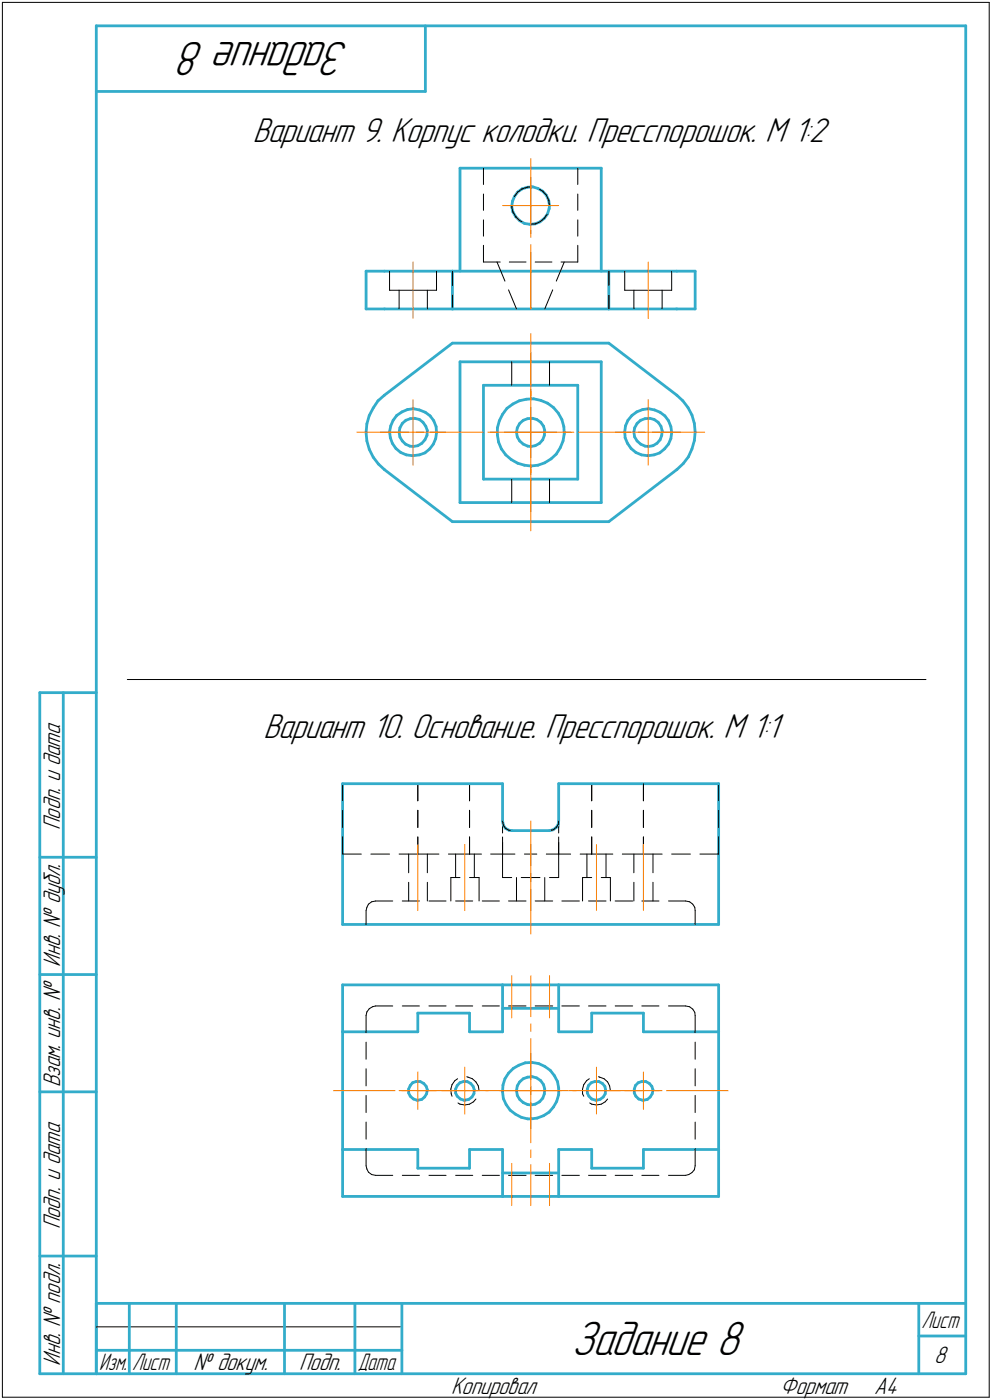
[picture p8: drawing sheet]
<svg xmlns="http://www.w3.org/2000/svg" width="211mm" height="298mm" viewBox="0 0 211 298" stroke-linecap="round" stroke-linejoin="round" font-family="sans-serif">
<g fill="none" stroke="#33acca" stroke-width=".59">
<path d="M20.5 5.5v287zM20.5 5.5h185zM20.5 19.5h70zM90.5 5.5v14zM205.5 5.5v287zM97.9 35.8h30zM97.9 35.8v21.9zM112.2 39.9l1.2-.1zM113.4 39.8l1.1 .3zM127.9 35.8v21.9zM77.9 57.7v8.1zM77.9 57.7h3.9z"/>
<path d="M81.8 57.7h14.5zM96.3 57.7v8.1zM96.3 57.7h33.2zM108.9 44l.2 1.1zM109.1 42.8l-.2 1.2zM109.1 45.1l.6 1zM109.5 41.8l-.4 1zM109.7 46.1l.9 .9zM110.2 40.9l.9-.7zM110.2 40.9l-.7 .9zM110.6 47l1 .6zM111.1 40.2l1.1-.3z"/>
<path d="M111.6 47.6l1.1 .2zM112.7 47.8l1.2-.1zM113.9 47.7l1-.5zM114.5 40.1l1 .6zM114.9 47.2l.9-.7zM115.5 40.7l.7 .9zM116.2 41.6l.6 1.1zM116.5 45.6l-.7 .9zM116.8 42.7l.1 1.1zM116.8 44.4l-.3 1.2zM116.9 43.8l-.1 .6zM129.5 57.7h14.5z"/>
<path d="M129.5 57.7v8.1zM144 57.7h3.9zM147.9 57.7v8.1zM77.9 65.8h3.9zM81.8 65.8h14.5zM96.3 65.8h33.2zM96.3 73.1h33.2zM97.9 77h30zM97.9 77v30zM127.9 77v30zM129.5 65.8h14.5zM129.5 73.1l14.5 11.1z"/>
<path d="M144 65.8h3.9zM77.9 92.1l.2 1.8zM78.1 90.3l-.2 1.8zM78.1 93.9l.5 1.8zM78.6 88.5l-.5 1.8zM78.6 95.7l.8 1.7zM79.4 86.9l-.8 1.6zM79.4 97.4l1.1 1.4zM80.4 85.3l1.4-1.1zM80.4 85.3l-1 1.6zM80.5 98.8l1.3 1.2zM81.8 100l14.5 11.1z"/>
<path d="M81.8 84.2l14.5-11.1zM82.9 91.9l.2 1.3zM83.1 93.2l.4 1.2zM83.1 90.7l-.2 1.2zM83.5 94.4l.7 1.1zM83.7 89.5l-.6 1.2zM84.2 95.5l1.1 .9zM84.4 88.5l1.1-.8zM84.4 88.5l-.7 1zM84.9 92l.2 1zM85.1 91.1l-.2 .9zM85.1 93l.5 .9z"/>
<path d="M85.3 96.4l1.1 .5zM85.5 87.7l1.2-.5zM85.6 90.2l.8-.7zM85.6 90.2l-.5 .9zM85.6 93.9l.7 .7zM86.3 94.6l.9 .4zM86.4 89.5l.9-.3zM86.4 96.9l1.3 .1zM86.7 87.2l1.3-.2zM87.2 95l.7 .1zM87.3 89.2l.9-.1zM87.7 97h.2z"/>
<path d="M87.9 97l1.3-.1zM87.9 95.1l1-.2zM88 87l1.2 .3zM88.2 89.1l1 .2zM88.9 94.9l.8-.5zM89.2 96.9l1.2-.5zM89.2 87.3l1.3 .5zM89.2 89.3l.8 .6zM90 89.9l.6 .9zM90.4 96.4l1-.8zM90.4 93.6l-.7 .8zM90.5 87.8l1 .8z"/>
<path d="M90.6 90.8l.3 .9zM90.8 92.7l-.4 .9zM90.9 91.7l-.1 1zM91.5 88.6l.8 1zM92.2 94.6l-.8 1zM92.3 89.6l.5 1.2zM92.7 93.4l-.5 1.2zM92.8 90.8l.1 1.3zM92.9 92.1l-.2 1.3zM102.9 82v20zM102.9 82h20zM105.8 91.1v1.5z"/>
<path d="M105.8 92.6l.3 1.5zM106.1 94.1l.6 1.5zM106.3 89.6l-.5 1.5zM106.7 95.6l.9 1.3zM106.9 88.2l-.6 1.4zM107.6 96.9l1.2 1zM107.9 87l1.2-1zM107.9 87l-1 1.2zM108.8 97.9l1.4 .7zM109.1 86l1.4-.7zM109.9 92l.2 1zM110.1 91.1l-.2 .9z"/>
<path d="M110.1 93l.5 .9zM110.2 98.6l1.4 .5zM110.5 85.3l1.5-.3zM110.6 90.2l.7-.7zM110.6 90.2l-.5 .9zM110.6 93.9l.7 .7zM111.3 89.5l1-.3zM111.3 94.6l1 .4zM111.6 99.1l1.3 .1zM112 85l1.5-.1zM112.3 89.2l1-.1zM112.3 95l.6 .1z"/>
<path d="M112.9 95.1l1-.2zM112.9 99.2l1.6-.1zM113.3 89.1l.9 .2zM113.5 84.9l1.6 .4zM113.9 94.9l.9-.5zM114.2 89.3l.9 .6zM114.5 99.1l1.4-.5zM115.1 89.9l.6 .9zM115.1 85.3l1.4 .6zM115.5 93.6l-.7 .8zM115.7 90.8l.2 .9zM115.8 92.7l-.3 .9z"/>
<path d="M115.9 91.7l-.1 1zM115.9 98.6l1.4-.9zM116.5 85.9l1.3 .9zM117.3 97.7l1.1-1zM117.8 86.8l1 1.2zM118.8 88l.7 1.3zM119.2 95.3l-.8 1.4zM119.5 89.3l.5 1.5zM119.8 93.9l-.6 1.4zM120 90.8l.1 1.6zM120.1 92.4l-.3 1.5zM122.9 82v20z"/>
<path d="M132.9 91.9l.1 1.3zM133 93.2l.5 1.2zM133.1 90.7l-.2 1.2zM133.5 94.4l.8 1.1zM133.6 89.5l-.5 1.2zM134.3 95.5l1 .9zM134.5 88.5l1-.8zM134.5 88.5l-.9 1zM134.9 92l.1 1zM135 91.1l-.1 .9zM135 93l.6 .9zM135.3 96.4l1.2 .5z"/>
<path d="M135.5 87.7l1.2-.5zM135.6 90.2l.7-.7zM135.6 90.2l-.6 .9zM135.6 93.9l.7 .7zM136.3 89.5l.9-.3zM136.3 94.6l.9 .4zM136.5 96.9l1.3 .1zM136.7 87.2l1.3-.2zM137.2 89.2l1.1-.1zM137.2 95l.7 .1zM137.8 97h.1zM137.9 97l1.3-.1z"/>
<path d="M137.9 95.1l1-.2zM138 87l1.3 .3zM138.3 89.1l.9 .2zM138.9 94.9l.9-.5zM139.2 96.9l1.2-.5zM139.2 89.3l.8 .6zM139.3 87.3l1.2 .5zM140 89.9l.6 .9zM140.4 96.4l1-.8zM140.5 87.8l1 .8zM140.5 93.6l-.7 .8zM140.6 90.8l.3 .9z"/>
<path d="M140.8 92.7l-.3 .9zM140.9 91.7l-.1 1zM141.5 88.6l.7 1zM142.2 94.6l-.8 1zM142.2 89.6l.5 1.2zM142.7 93.4l-.5 1.2zM142.7 90.8l.2 1.3zM142.9 92.1l-.2 1.3zM144 100l1.4-1.3zM144 84.2l1.3 1.1zM145.3 85.3l1.1 1.5zM146.4 86.8l.8 1.6z"/>
<path d="M146.5 97.3l-1.1 1.4zM147.2 95.6l-.7 1.7zM147.2 88.4l.5 1.8zM147.7 93.8l-.5 1.8zM147.7 90.2l.2 1.8zM147.9 92l-.2 1.8zM96.3 111.1h33.2zM97.9 107h30zM102.9 102h20zM129.5 111.1l14.5-11.1zM8.5 147.5v145zM8.5 147.5h12z"/>
<path d="M13.5 147.5v145zM72.9 166.9v29.9zM72.9 166.9h34zM106.9 166.9v7.9zM106.9 174.8l.2 .9zM107.1 175.7l.4 .7zM107.5 176.4l.8 .4zM108.3 176.8l.6 .1zM108.9 176.9h8zM116.9 176.9l.8-.2zM117.7 176.7l.7-.5zM118.8 175.5l-.4 .7z"/>
<path d="M118.9 166.9h34zM118.9 166.9v7.9zM118.9 174.8l-.1 .7zM152.9 166.9v29.9zM8.5 182.5h12zM72.9 196.8h80zM8.5 207.5h12zM72.9 219.7v25.1zM72.9 209.7v10zM72.9 219.7h16zM72.9 209.7h34zM88.9 215.7h11z"/>
<path d="M88.9 215.7v4zM99.9 215.7v4zM99.9 219.7h7zM106.9 209.7v10zM106.9 209.7h2zM106.9 214.7h2zM108.9 214.7h8zM108.9 209.7h8zM116.9 209.7h2zM116.9 214.7h2zM118.9 209.7v10zM118.9 209.7h34z"/>
<path d="M118.9 219.7h7zM125.9 215.7v4zM125.9 215.7h11zM136.9 219.7h16zM136.9 215.7v4zM152.9 219.7v25.1zM152.9 209.7v10zM8.5 232.5h12zM87 231.9v.8zM87 232.7l.3 .7zM87.3 231.1l-.3 .8zM87.3 233.4l.7 .6z"/>
<path d="M87.8 230.5l.8-.2zM87.8 230.5l-.5 .6zM88 234l.7 .3zM88.6 230.3h.8zM88.7 234.3h.2zM88.9 234.3l.8-.2zM89.4 230.3l.8 .4zM89.7 234.1l.6-.5zM90.2 230.7l.5 .6zM90.7 231.3l.2 .8zM90.8 232.9l-.5 .7zM90.9 232.1l-.1 .8z"/>
<path d="M96.9 231.9v.8zM96.9 232.7l.4 .7zM97.3 231.1l-.4 .8zM97.3 233.4l.7 .6zM97.9 230.5l.7-.2zM97.9 230.5l-.6 .6zM98 234l.7 .3zM98.6 230.3h.8zM98.7 234.3h.2zM98.9 234.3l.8-.2zM99.4 230.3l.8 .4zM99.7 234.1l.7-.5z"/>
<path d="M100.2 230.7l.5 .6zM100.7 231.3l.2 .8zM100.8 232.9l-.4 .7zM100.9 232.1l-.1 .8zM106.9 232.5l.2 1.4zM107 231.1l-.1 1.4zM107.1 233.9l.6 1.3zM107.4 229.7l-.4 1.4zM107.7 235.2l.8 1.2zM108.2 228.5l-.8 1.2zM108.5 236.4l1.1 .8zM109.2 227.5l1.2-.7z"/>
<path d="M109.2 227.5l-1 1zM109.6 237.2l1.3 .7zM109.9 232.2l.2 1.1zM110.1 231.2l-.2 1zM110.1 233.3l.5 .8zM110.4 226.8l1.4-.5zM110.6 230.4l.7-.7zM110.6 230.4l-.5 .8zM110.6 234.1l.7 .7zM110.9 237.9l1.4 .4zM111.3 229.7l1-.3zM111.3 234.8l1 .4z"/>
<path d="M111.8 226.3l1.4-.1zM112.3 229.4l1-.1zM112.3 235.2l.6 .1zM112.3 238.3h.6zM112.9 235.3l1-.2zM112.9 238.3l1.4-.2zM113.2 226.2l1.4 .3zM113.3 229.3l.9 .2zM113.9 235.1l.9-.5zM114.2 229.5l.9 .6zM114.3 238.1l1.4-.5zM114.6 226.5l1.3 .6z"/>
<path d="M115.1 230.1l.6 .9zM115.5 233.8l-.7 .8zM115.7 231l.2 .9zM115.7 237.6l1.1-.8zM115.8 232.9l-.3 .9zM115.9 231.9l-.1 1zM115.9 227.1l1.2 .8zM117.1 227.9l.8 1.1zM117.8 235.7l-1 1.1zM117.9 229l.7 1.3zM118.4 234.5l-.6 1.2zM118.6 230.3l.3 1.3z"/>
<path d="M118.9 233.1l-.5 1.4zM118.9 231.6v1.5zM125 231.9v.8zM125 232.7l.3 .7zM125.2 231.1l-.2 .8zM125.3 233.4l.6 .6zM125.8 230.5l.8-.2zM125.8 230.5l-.6 .6zM125.9 234l.8 .3zM126.6 230.3h.8zM126.7 234.3h.2zM126.9 234.3l.8-.2z"/>
<path d="M127.4 230.3l.8 .4zM127.7 234.1l.7-.5zM128.2 230.7l.5 .6zM128.7 231.3l.2 .8zM128.8 232.9l-.4 .7zM128.9 232.1l-.1 .8zM135 231.9v.8zM135 232.7l.3 .7zM135.2 231.1l-.2 .8zM135.3 233.4l.6 .6zM135.8 230.5l.8-.2zM135.8 230.5l-.6 .6z"/>
<path d="M135.9 234l.8 .3zM136.6 230.3h.8zM136.7 234.3h.2zM136.9 234.3l.9-.2zM137.4 230.3l.8 .4zM137.8 234.1l.5-.5zM138.2 230.7l.5 .6zM138.7 231.3l.2 .8zM138.8 232.9l-.5 .7zM138.9 232.1l-.1 .8zM72.9 244.8h16zM72.9 244.8v10z"/>
<path d="M72.9 254.8h34zM88.9 248.8h11zM88.9 244.8v4zM99.9 244.8h7zM99.9 244.8v4zM106.9 244.8v10zM106.9 249.8h2zM106.9 254.8h2zM108.9 254.8h8zM108.9 249.8h8zM116.9 254.8h2zM116.9 249.8h2z"/>
<path d="M118.9 244.8v10zM118.9 244.8h7zM118.9 254.8h34zM125.9 248.8h11zM125.9 244.8v4zM136.9 244.8v4zM136.9 244.8h16zM152.9 244.8v10zM8.5 267.5h12zM20.5 277.5h185zM20.5 277.5v15zM27.5 277.5v15z"/>
<path d="M37.5 277.5v15zM60.5 277.5v15zM75.5 277.5v15zM85.5 277.5v15zM195.5 277.5v15zM8.5 292.5h12zM20.5 292.5h185zM20.5 287.5h7zM27.5 287.5h10zM37.5 287.5h23zM60.5 287.5h15zM75.5 287.5h10z"/>
<path d="M195.5 284.5h10z"/>
</g>
<g fill="none" stroke="#000" stroke-width=".21">
<path d="M.5 .5v297zM.5 .5h210zM210.5 .5v297zM102.9 35.8v3.5zM112.2 39.9l.7-.1zM122.9 35.8v3.5zM82.9 57.7v4.1zM92.9 57.7v4.1zM96.3 57.7v3.1zM102.9 52.2v3.6zM102.9 46.8v3.5zM102.9 41.3v3.5z"/>
<path d="M102.9 55.8h3.5zM105.7 55.8l1.7 4.1zM108.4 55.8h3.5zM108.9 44l.2 1.1zM109 43.9l-.1 .1zM109.1 45.1l.6 1zM109.5 41.8l-.1 .1zM109.7 46.1l.9 .9zM110.2 40.9l.9-.7zM110.2 40.9l-.7 .9zM110.6 47l.5 .2zM111.1 40.2l1.1-.3z"/>
<path d="M112.9 47.8l1-.1zM113.9 55.8h3.5zM113.9 47.7l1-.5zM114.8 40.3l.7 .4zM114.9 47.2l.9-.7zM115.5 40.7l.7 .9zM116.2 41.6l.6 1.1zM116.4 45.6l-.6 .9zM116.8 42.7l.1 1.1zM119.4 55.8h3.5zM120.1 55.8l-1.7 4.1zM122.9 52.2v3.6z"/>
<path d="M122.9 46.8v3.5zM122.9 41.3v3.5zM129.5 57.7v3.1zM132.9 57.7v4.1zM142.9 57.7v4.1zM82.9 61.8h5zM84.9 61.8v4zM87.9 61.8h5zM90.9 61.8v4zM96.3 62.8v3zM108.2 61.7l1.7 4.1zM108.9 77v5z"/>
<path d="M116.9 77v5zM117.6 61.7l-1.7 4.1zM129.5 62.8v3zM132.9 61.8h5zM134.9 61.8v4zM137.9 61.8h5zM140.9 61.8v4zM108.9 102v5zM116.9 102v5zM27.1 144.7h169.9zM72.9 178.2v3.7zM72.9 172.6v3.6z"/>
<path d="M72.9 166.9v3.6zM72.9 166.9h4zM78.9 166.9h4zM84.9 166.9h4zM88.9 166.9h4.5zM88.9 178.2v3.7zM88.9 172.6v3.6zM88.9 166.9v3.6zM95.4 166.9h4.5zM99.9 178.2v3.7zM99.9 172.6v3.6zM99.9 166.9v3.6z"/>
<path d="M99.9 166.9h2.5zM104.4 166.9h2.5zM106.9 178.2v3.7zM106.9 172.6v3.6zM106.9 166.9v3.6zM106.9 179.4v2.5zM106.9 174.8v2.6zM106.9 174.8l.2 .9zM107.1 175.7l.4 .7zM107.5 176.4l.8 .4zM108.3 176.8l.6 .1zM116.9 176.9l.8-.2z"/>
<path d="M117.7 176.7l.7-.5zM118.8 175.5l-.4 .7zM118.9 178.2v3.7zM118.9 172.6v3.6zM118.9 166.9v3.6zM118.9 166.9h2.5zM118.9 179.4v2.5zM118.9 174.8v2.6zM118.9 174.8l-.1 .7zM123.4 166.9h2.5zM125.9 178.2v3.7zM125.9 172.6v3.6z"/>
<path d="M125.9 166.9v3.6zM125.9 166.9h4.5zM132.4 166.9h4.5zM136.9 178.2v3.7zM136.9 172.6v3.6zM136.9 166.9v3.6zM136.9 166.9h4zM142.9 166.9h4zM148.9 166.9h4zM152.9 178.2v3.7zM152.9 172.6v3.6zM152.9 166.9v3.6z"/>
<path d="M72.9 181.9h4zM77.9 193.9v2.9zM78.1 193.2l-.2 .7zM78.4 192.5l.7-.5zM78.4 192.5l-.3 .7zM78.9 181.9h4zM79.1 192l.8-.1zM79.9 191.9h3.7zM84.9 181.9h4zM85.6 191.9h3.6zM87 187.9v4zM87 181.9v3.9z"/>
<path d="M88.9 181.9h4.5zM90.9 187.9v4zM90.9 181.9v3.9zM91.3 191.9h3.6zM95.4 181.9h4.5zM95.9 186.9v5zM95.9 186.9h2zM96.9 191.9h3.7zM96.9 181.9v5zM99.9 181.9h2.5zM99.9 186.9h2zM100.9 181.9v5z"/>
<path d="M101.9 186.9v5zM102.6 191.9h3.7zM104.4 181.9h2.5zM106.9 181.9h2.7zM106.9 186.9h2zM106.9 181.9v5zM108.2 191.9h3.7zM109.9 186.9v5zM110.9 186.9h2zM111.6 181.9h2.6zM112.9 186.9h2zM113.9 191.9h3.7z"/>
<path d="M115.9 186.9v5zM116.2 181.9h2.7zM116.9 186.9h2zM118.9 181.9h2.5zM118.9 181.9v5zM119.5 191.9h3.8zM123.4 181.9h2.5zM124 186.9v5zM124 186.9h1.9zM124.9 181.9v5zM125.2 191.9h3.7zM125.9 181.9h4.5z"/>
<path d="M127.9 186.9h2zM128.9 181.9v5zM129.9 186.9v5zM130.9 191.9h3.7zM132.4 181.9h4.5zM134.9 187.9v4zM134.9 181.9v3.9zM136.6 191.9h3.6zM136.9 181.9h4zM138.9 187.9v4zM138.9 181.9v3.9zM142.2 191.9h3.7z"/>
<path d="M142.9 181.9h4zM145.9 191.9l.8 .1zM146.7 192l.7 .5zM147.4 192.5l.4 .7zM147.8 193.2l.1 .7zM147.9 193.9v2.9zM148.9 181.9h4zM77.9 216.2v3.7zM78.1 215.5l-.2 .7zM78.6 214.8l-.5 .7zM78.6 214.8l.6-.4zM79.2 214.4l.7-.2z"/>
<path d="M79.9 214.2h3.7zM85.6 214.2h3.6zM91.3 214.2h3.6zM96.9 214.2h3.7zM102.6 214.2h3.7zM108.2 214.2h3.7zM113.9 214.2h3.7zM119.5 214.2h3.8zM125.2 214.2h3.7zM130.9 214.2h3.7zM136.6 214.2h3.6zM142.2 214.2h3.7z"/>
<path d="M145.9 214.2l.8 .2zM146.7 214.4l.7 .5zM147.4 214.9l.4 .7zM147.8 215.6l.1 .6zM147.9 216.2v3.7zM77.9 221.9v3.7zM77.9 227.6v3.6zM77.9 233.3v3.6zM77.9 238.9v3.7zM95.9 231.9l.1 1zM96 232.9l.2 .5zM96.2 231l-.3 .9z"/>
<path d="M96.8 230.1l.6-.4zM96.8 230.1l-.6 .9zM97.5 234.9l.4 .2zM97.9 235.1l1 .2zM98.9 235.3l1-.2zM99.3 229.3l.3 .1zM99.6 229.4l.9 .3zM99.9 235.1l.9-.5zM100.5 229.7l.8 .7zM101.3 230.4l.5 .8zM101.3 234l-.5 .6zM101.8 231.2l.1 1z"/>
<path d="M124 231.9v1zM124 232.9l.2 .5zM124.2 231l-.2 .9zM124.8 230.1l.6-.4zM124.8 230.1l-.6 .9zM125.5 234.9l.4 .2zM125.9 235.1l1 .2zM126.9 235.3l1-.2zM127.3 229.3l.3 .1zM127.6 229.4l.9 .3zM127.9 235.1l.9-.5zM128.5 229.7l.8 .7z"/>
<path d="M129.3 230.4l.4 .8zM129.3 234l-.5 .6zM129.7 231.2l.2 1zM147.9 238.9v3.7zM147.9 233.3v3.6zM147.9 227.6v3.6zM147.9 221.9v3.7zM77.9 248.2l.2 .7zM77.9 244.6v3.6zM78.1 248.9l.3 .7zM78.4 249.6l.7 .5zM79.1 250.1l.8 .2z"/>
<path d="M79.9 250.3h3.7zM85.6 250.3h3.6zM91.3 250.3h3.6zM96.9 250.3h3.7zM102.6 250.3h3.7zM108.2 250.3h3.7zM113.9 250.3h3.7zM119.5 250.3h3.8zM125.2 250.3h3.7zM130.9 250.3h3.7zM136.6 250.3h3.6zM142.2 250.3h3.7z"/>
<path d="M145.9 250.3l.7-.2zM146.6 250.1l.6-.4zM147.7 249.1l-.5 .6zM147.9 248.2l-.2 .9zM147.9 244.6v3.6zM.5 297.5h210zM20.5 282.5h65z"/>
</g>
<g fill="none" stroke="#ff8000" stroke-width=".21">
<path d="M112.9 37.8v6zM112.9 33.8v13.7zM87.9 55.8v12zM106.9 43.8h6zM112.9 53.8v12zM112.9 43.8h6zM112.9 43.8v6zM112.9 52.1v13.7zM112.9 48.9v1.6zM137.9 55.8v12zM112.9 75.1v9zM112.9 71v11z"/>
<path d="M75.9 92h11.1zM80.9 92h7zM87.9 92h7zM87.9 92v7.1zM87.9 85.1v6.9zM88.6 92h1.6zM91.6 92h11.2zM103.8 92h9.1zM104.2 92h1.6zM107.4 92h11zM112.9 92h9.2zM112.9 92v9.2z"/>
<path d="M112.9 82.9v9.1zM112.9 99v1.7zM112.9 86.6v10.9zM112.9 83.4v1.7zM120 92h1.6zM123.1 92h11.1zM130.9 92h7zM135.7 92h1.6zM137.9 92h7zM137.9 92v7.1zM137.9 85.1v6.9zM138.8 92h11.1z"/>
<path d="M112.9 100.1v9zM112.9 102.2v10.8zM88.9 179.8v14.1zM98.9 179.8v14.1zM112.9 179.8v14.1zM112.9 174.8v9.6zM126.9 179.8v14.1zM136.9 179.8v14.1zM112.9 189.3v9.6zM112.9 185.9v1.9zM108.9 207.8v8.9zM112.9 207.8v8.7z"/>
<path d="M112.9 218v1.6zM116.9 207.8v8.9zM71 232.2h13.1zM84.9 232.2h4zM85.5 232.2h1.6zM88.6 232.2h13.2zM88.9 232.2h4zM88.9 232.2v4zM88.9 228.3v3.9zM93.9 232.2h5zM98.9 232.2h5zM98.9 232.2v5z"/>
<path d="M98.9 227.2v5zM103.3 232.2h1.5zM104.9 232.2h8zM106.3 232.2h13.2zM112.9 232.2h8zM112.9 232.2v8.1zM112.9 224.3v7.9zM112.9 221.1v8.9zM112.9 231.4v1.7zM112.9 234.6v8.7zM121 232.2h1.6zM121.9 232.2h5z"/>
<path d="M124 232.2h13.2zM126.9 232.2h5zM126.9 232.2v5zM126.9 227.2v5zM132.9 232.2h4zM136.9 232.2h4zM136.9 232.2v4zM136.9 228.3v3.9zM138.7 232.2h1.6zM141.8 232.2h13.1zM108.9 247.7v9zM112.9 244.9v1.6z"/>
<path d="M112.9 248v8.7zM116.9 247.7v9z"/>
</g>
<g fill="#fff" stroke="#fff" stroke-width=".21">
<path d="M53.8 24.6h123.2zM53.8 24.6h123.2zM53.8 24.7h123.2zM53.8 24.8h123.2zM53.8 24.9h123.2zM53.8 25h123.2zM53.8 25.1h123.2zM53.8 25.1h123.2zM53.8 25.2h123.2zM53.8 25.3h123.2zM53.8 25.4h123.2zM53.8 25.5h123.2zM53.8 25.6h123.2zM53.8 25.7h123.2zM53.8 25.7h123.2zM53.8 25.8h123.2zM53.8 25.9h123.2zM53.8 26h123.2zM53.8 26.1h123.2zM53.8 26.2h123.2zM53.8 26.2h123.2zM53.8 26.3h123.2zM53.8 26.4h123.2zM53.8 26.5h123.2zM53.8 26.6h123.2zM53.8 26.7h123.2zM53.8 26.8h123.2zM53.8 26.8h123.2zM53.8 26.9h123.2zM53.8 27h123.2zM53.8 27.1h123.2zM53.8 27.2h123.2zM53.8 27.3h123.2zM53.8 27.3h123.2zM53.8 27.4h123.2zM53.8 27.5h123.2zM53.8 27.6h123.2zM53.8 27.7h123.2zM53.8 27.8h123.2zM53.8 27.9h123.2zM53.8 27.9h123.2zM53.8 28h123.2zM53.8 28.1h123.2zM53.8 28.2h123.2zM53.8 28.3h123.2zM53.8 28.4h123.2zM53.8 28.4h123.2zM53.8 28.5h123.2zM53.8 28.6h123.2zM53.8 28.7h123.2zM53.8 28.8h123.2zM53.8 28.9h123.2zM53.8 29h123.2zM53.8 29h123.2zM53.8 29.1h123.2zM53.8 29.2h123.2zM53.8 29.3h123.2zM53.8 29.4h123.2zM53.8 29.5h123.2zM53.8 29.5h123.2zM53.8 29.6h123.2zM53.8 29.7h123.2zM53.8 29.8h123.2zM53.8 29.9h123.2zM53.8 30h123.2zM53.8 30.1h123.2zM53.8 30.1h123.2zM53.8 30.2h123.2zM53.8 30.3h123.2zM53.8 30.4h123.2zM53.8 30.5h123.2zM53.8 30.6h123.2zM53.8 30.6h123.2zM53.8 30.7h123.2zM53.8 30.8h123.2zM53.8 30.9h123.2zM53.8 31h123.2zM53.8 31.1h123.2zM53.8 31.2h123.2zM53.8 31.2h123.2zM53.8 31.3h123.2zM53.8 31.4h123.2zM53.8 31.5h123.2zM53.8 31.6h123.2z"/>
<path d="M56 151.5h111.1zM56 151.6h111.1zM56 151.6h111.1zM56 151.7h111.1zM56 151.8h111.1zM56 151.9h111.1zM56 152h111.1zM56 152.1h111.1zM56 152.1h111.1zM56 152.2h111.1zM56 152.3h111.1zM56 152.4h111.1zM56 152.5h111.1zM56 152.6h111.1zM56 152.7h111.1zM56 152.7h111.1zM56 152.8h111.1zM56 152.9h111.1zM56 153h111.1zM56 153.1h111.1zM56 153.2h111.1zM56 153.2h111.1zM56 153.3h111.1zM56 153.4h111.1zM56 153.5h111.1zM56 153.6h111.1zM56 153.7h111.1zM56 153.8h111.1zM56 153.8h111.1zM56 153.9h111.1zM56 154h111.1zM56 154.1h111.1zM56 154.2h111.1zM56 154.3h111.1zM56 154.3h111.1zM56 154.4h111.1zM56 154.5h111.1zM56 154.6h111.1zM56 154.7h111.1zM56 154.8h111.1zM56 154.9h111.1zM56 154.9h111.1zM56 155h111.1zM56 155.1h111.1zM56 155.2h111.1zM56 155.3h111.1zM56 155.4h111.1zM56 155.4h111.1zM56 155.5h111.1zM56 155.6h111.1zM56 155.7h111.1zM56 155.8h111.1zM56 155.9h111.1zM56 156h111.1zM56 156h111.1zM56 156.1h111.1zM56 156.2h111.1zM56 156.3h111.1zM56 156.4h111.1zM56 156.5h111.1zM56 156.5h111.1zM56 156.6h111.1zM56 156.7h111.1zM56 156.8h111.1zM56 156.9h111.1zM56 157h111.1zM56 157.1h111.1zM56 157.1h111.1zM56 157.2h111.1zM56 157.3h111.1zM56 157.4h111.1zM56 157.5h111.1zM56 157.6h111.1zM56 157.6h111.1zM56 157.7h111.1zM56 157.8h111.1zM56 157.9h111.1zM56 158h111.1zM56 158.1h111.1zM56 158.2h111.1zM56 158.2h111.1zM56 158.3h111.1zM56 158.4h111.1zM56 158.5h111.1z"/>
</g>
<g font-size="10.9">
<text x="74.4" y="9" transform="rotate(-180 74.4 9)">Задание 8</text>
<text x="121.6" y="288.5">Задание 8</text>
</g>
<g font-size="7.8">
<text x="53.8" y="30.2">Вариант 9. Корпус колодки. Пресспорошок. М 1:2</text>
<text x="56" y="157.1">Вариант 10. Основание. Пресспорошок. М 1:1</text>
</g>
<g font-size="5.4">
<text x="12.8" y="176.7" transform="rotate(-90 12.8 176.7)">Подп. и дата</text>
<text x="12.8" y="205.8" transform="rotate(-90 12.8 205.8)">Инв. № дубл.</text>
<text x="12.8" y="231.6" transform="rotate(-90 12.8 231.6)">Взам. инв. №</text>
<text x="12.8" y="261.7" transform="rotate(-90 12.8 261.7)">Подп. и дата</text>
<text x="12.8" y="290.8" transform="rotate(-90 12.8 290.8)">Инв. № подл.</text>
<text x="41.2" y="291.8">№ докум.</text>
<text x="63.6" y="291.8">Подп.</text>
<text x="198.8" y="290.3">8</text>
<text x="96" y="296.8">Копировал</text>
<text x="166" y="296.8">Формат</text>
<text x="186" y="296.8">A4</text>
</g>
<g font-size="5.3">
<text x="196.1" y="282.8">Лист</text>
<text x="21.1" y="291.8">Изм.</text>
<text x="28.1" y="291.8">Лист</text>
<text x="76.1" y="291.8">Дата</text>
</g>
</svg>
